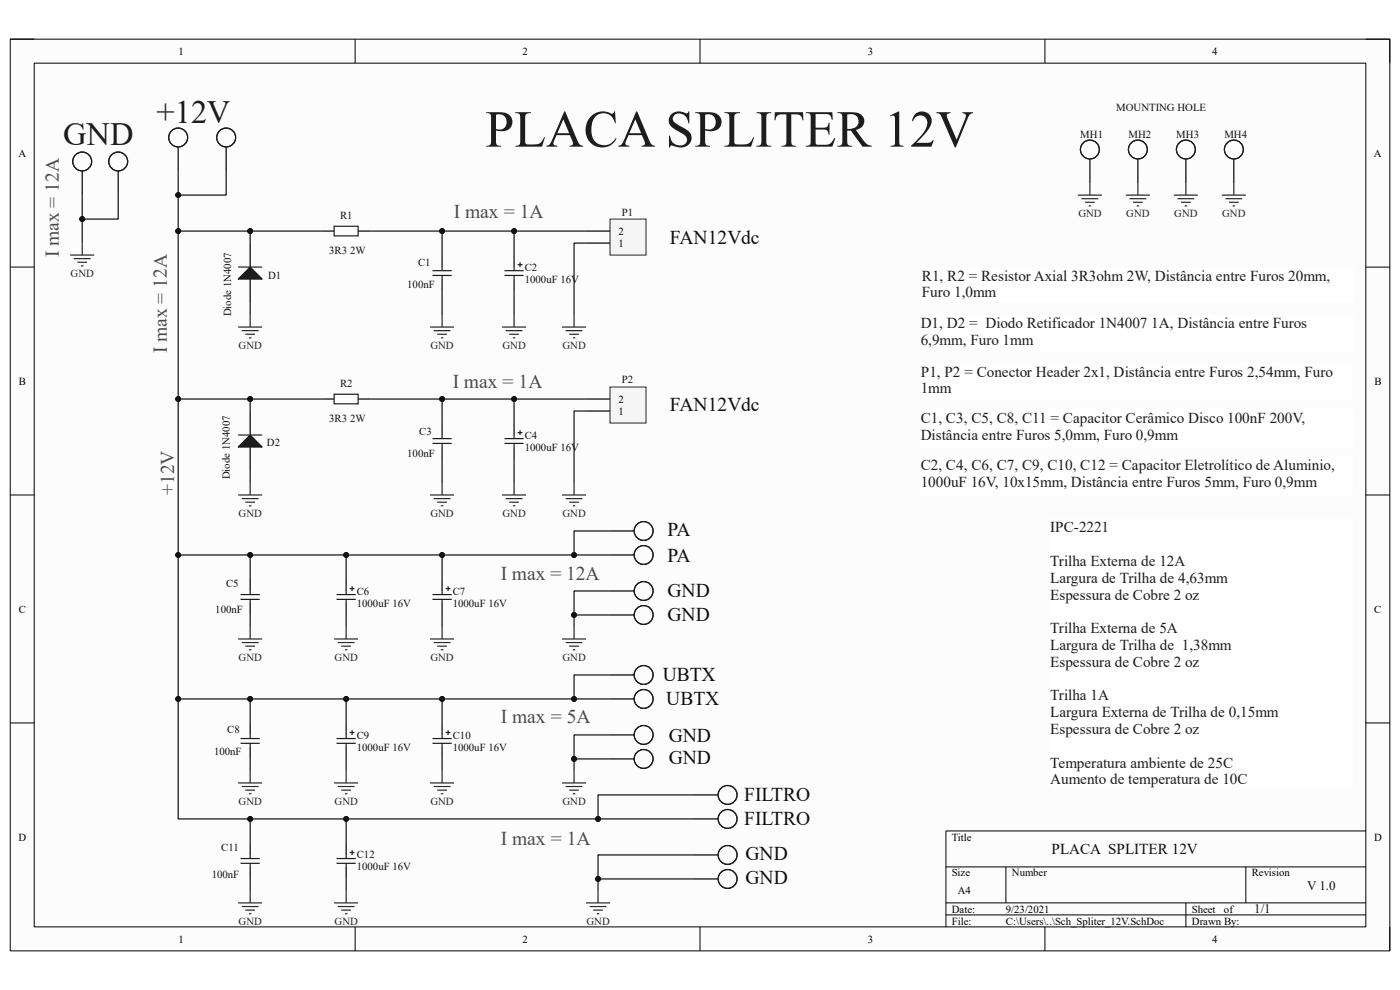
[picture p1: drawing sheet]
<svg xmlns="http://www.w3.org/2000/svg" width="297mm" height="210mm" viewBox="0 0 297 210" stroke-linecap="round" stroke-linejoin="round" font-family="sans-serif">
<path d="M2.2 8.3h292.7v193.4h-292.7z" fill-rule="evenodd" fill="#fcfcfc"/>
<path d="M2.2 8.3h292.7v193.4h-292.7z" fill="none" stroke="#000" stroke-width=".21"/>
<path d="M7.3 13.4h282.5v183.2h-282.5z" fill-rule="evenodd" fill="#fcfcfc"/>
<g fill="none" stroke="#000" stroke-width=".21">
<path d="M2.2 8.3h5.1M7.3 13.4h282.5v183.2h-282.5zM75.3 8.3v5.1M148.5 8.3v5.1M221.7 8.3v5.1M289.8 8.3h5.1v5.1M2.2 56.7h5.1M289.8 56.7h5.1M2.2 105h5.1M289.8 105h5.1M2.2 153.4h5.1M289.8 153.4h5.1"/>
<path d="M289.8 176.3h-89.1v20.3M75.3 196.6v5.1M148.5 196.6v5.1M200.7 183.9h89.1M200.7 191.5h89.1M200.7 194.1h89.1M213.4 183.9v7.6M221.7 196.6v5.1M251.6 191.5v5.1M264.3 183.9v7.6M294.9 196.6v5.1"/>
</g>
<path d="M53.1 87.2v5.1M53.1 94.8v5.1" fill="none" stroke="#000" stroke-width=".25"/>
<path d="M53.1 92.3l2.5 2.5h-5.1z" fill="#1c1c1c"/>
<path d="M50.5 92.3h5.1M53.1 92.3l2.5 2.5h-5.1z" fill="none" stroke="#1c1c1c" stroke-width=".25"/>
<path d="M129.4 46.5h7.7v7.6h-7.7z" fill-rule="evenodd" fill="#f5f5f5"/>
<path d="M129.4 46.5h7.7v7.6h-7.7z" fill="none" stroke="#262626" stroke-width=".21"/>
<path d="M124.3 51.6h5.1M124.3 49h5.1" fill="none" stroke="#000" stroke-width=".25"/>
<path d="M195.3 66.8h91.9v7.9h-91.9z" fill-rule="evenodd" fill="#fefefe"/>
<path d="M195.3 66.8h91.9v7.9h-91.9z" fill="none" stroke="#fefefe" stroke-width=".21"/>
<path d="M195.3 77h91.4v7.7h-91.4z" fill-rule="evenodd" fill="#fefefe"/>
<path d="M195.3 77h91.4v7.7h-91.4z" fill="none" stroke="#fefefe" stroke-width=".21"/>
<path d="M93.8 89.7v2.6M93.8 94.8v2.6M53.1 122.8v2.6M53.1 127.9v2.6" fill="none" stroke="#000" stroke-width=".25"/>
<path d="M91.8 93h4M91.8 94.1h4M93.8 92.3v.7M93.8 94.1v.7M51 126.1h4.1M51 127.2h4.1M53.1 125.4v.7M53.1 127.2v.7" fill="none" stroke="#1c1c1c" stroke-width=".25"/>
<path d="M195.3 86.9h91.9v7.9h-91.9z" fill-rule="evenodd" fill="#fefefe"/>
<path d="M195.3 86.9h91.9v7.9h-91.9z" fill="none" stroke="#fefefe" stroke-width=".21"/>
<path d="M195.3 96.9h91.7v8.1h-91.7z" fill-rule="evenodd" fill="#fefefe"/>
<path d="M195.3 96.9h91.7v8.1h-91.7z" fill="none" stroke="#fefefe" stroke-width=".21"/>
<path d="M231.2 33.8v5M241.4 33.8v5M251.6 33.8v5M261.8 33.8v5M53.1 51.6v5.1M53.1 59.2v5.1M93.8 54.1v2.6M93.8 59.2v2.5" fill="none" stroke="#000" stroke-width=".25"/>
<g fill="none" stroke="#1c1c1c" stroke-width=".25">
<path d="M91.8 57.4h4M91.8 58.4h4M93.8 56.7v.7M93.8 58.4v.8"/>
<circle cx="231.2" cy="31.7" r="2"/>
<circle cx="241.4" cy="31.7" r="2"/>
<circle cx="251.6" cy="31.7" r="2"/>
<circle cx="261.8" cy="31.7" r="2"/>
</g>
<g fill="none" stroke="#262626" stroke-width=".25">
<path d="M231.2 38.8v2.6M241.4 38.8v2.6M251.6 38.8v2.6M261.8 38.8v2.6M228.7 41.4h5.1M229.4 42.2h3.6M230.2 42.9h2M231 43.7h.5M238.9 41.4h5M239.6 42.2h3.6M240.4 42.9h2M241.2 43.7h.5"/>
<path d="M249 41.4h5.1M249.8 42.2h3.6M250.6 42.9h2M251.3 43.7h.5M259.2 41.4h5.1M260 42.2h3.5M260.7 42.9h2.1M261.5 43.7h.5"/>
</g>
<path d="M50.5 59.2l2.6-2.5 2.5 2.5z" fill="#1c1c1c"/>
<path d="M50.5 59.2l2.6-2.5 2.5 2.5zM50.5 56.7h5.1M70.9 48h5.1v2h-5.1zM107 57.4h4.1M107 58.4h4.1M109.1 56.7v.7M109.1 58.4v.8M109.8 56.1h1M110.3 55.6v1.1" fill="none" stroke="#1c1c1c" stroke-width=".25"/>
<path d="M68.3 49h2.6M76 49h2.5M109.1 54.1v2.6M109.1 59.2v2.5" fill="none" stroke="#000" stroke-width=".25"/>
<path d="M195.6 56.7h91.6v7.3h-91.6z" fill-rule="evenodd" fill="#fefefe"/>
<path d="M195.6 56.7h91.6v7.3h-91.6z" fill="none" stroke="#fefefe" stroke-width=".21"/>
<path d="M109.1 89.7v2.6M109.1 94.8v2.6" fill="none" stroke="#000" stroke-width=".25"/>
<path d="M107 93h4.1M107 94.1h4.1M109.1 92.3v.7M109.1 94.1v.7M109.8 91.8h1M110.3 91.3v1" fill="none" stroke="#1c1c1c" stroke-width=".25"/>
<path d="M129.4 82.1h7.7v7.6h-7.7z" fill-rule="evenodd" fill="#f5f5f5"/>
<path d="M129.4 82.1h7.7v7.6h-7.7z" fill="none" stroke="#262626" stroke-width=".21"/>
<g fill="none" stroke="#000" stroke-width=".25">
<path d="M17.4 36.3v5.1M37.8 31.2v5.1M68.3 84.6h2.6M76 84.6h2.5M124.3 87.2h5.1M124.3 84.7h5.1M129.4 117.7h5.1M73.4 122.8v2.6M73.4 127.9v2.6M93.8 122.8v2.6M93.8 127.9v2.6M129.4 125.4h5.1"/>
<path d="M53.1 153.4v2.5M53.1 158.5v2.5M73.4 153.4v2.5M73.4 158.5v2.5M93.8 153.4v2.5M93.8 158.5v2.5M129.4 148.3h5.1M129.4 155.9h5.1M53.1 178.8v2.6M73.4 178.8v2.6M147.2 173.7h5.1M53.1 183.9v2.6"/>
<path d="M73.4 183.9v2.6M147.2 181.4h5.1"/>
</g>
<g fill="none" stroke="#1c1c1c" stroke-width=".25">
<path d="M70.9 83.6h5.1v2.1h-5.1zM71.4 126.1h4.1M71.4 127.2h4.1M73.4 125.4v.7M73.4 127.2v.7M74.2 124.9h1M74.7 124.4v1M91.8 126.1h4M91.8 127.2h4M93.8 125.4v.7M93.8 127.2v.7M94.6 124.9h1"/>
<path d="M95.1 124.4v1M51 156.7h4.1M51 157.7h4.1M53.1 155.9v.8M53.1 157.7v.8M71.4 156.7h4.1M71.4 157.7h4.1M73.4 155.9v.8M73.4 157.7v.8M74.2 155.4h1M74.7 154.9v1M91.8 156.7h4"/>
<path d="M91.8 157.7h4M93.8 155.9v.8M93.8 157.7v.8M94.6 155.4h1M95.1 154.9v1M51 182.1h4.1M51 183.1h4.1M53.1 181.4v.7M53.1 183.1v.8M71.4 182.1h4.1M71.4 183.1h4.1M73.4 181.4v.7"/>
<path d="M73.4 183.1v.8M74.2 180.8h1M74.7 180.3v1.1"/>
<circle cx="17.4" cy="34.3" r="2"/>
<circle cx="37.8" cy="29.2" r="2"/>
<circle cx="136.5" cy="117.7" r="2"/>
<circle cx="136.5" cy="125.4" r="2"/>
<circle cx="136.5" cy="148.3" r="2"/>
<circle cx="136.5" cy="155.9" r="2"/>
<circle cx="154.4" cy="173.7" r="2"/>
<circle cx="154.4" cy="181.4" r="2"/>
</g>
<g fill="none" stroke="#262626" stroke-width=".25">
<path d="M14.9 54.1h5.1M15.7 54.9h3.5M16.4 55.6h2.1M17.2 56.4h.5M17.4 51.6v2.5M50.5 69.4h5.1M51.3 70.1h3.6M52.1 70.9h2M52.8 71.7h.5M53.1 66.8v2.6M91.2 69.4h5.1M92 70.1h3.6"/>
<path d="M92.8 70.9h2M93.5 71.7h.5M93.8 66.8v2.6M106.5 69.4h5.1M107.3 70.1h3.5M108 70.9h2.1M108.8 71.7h.5M109.1 66.8v2.6M119.2 69.4h5.1M120 70.1h3.6M120.8 70.9h2M121.5 71.7h.5"/>
<path d="M121.8 66.8v2.6M50.5 105h5.1M51.3 105.8h3.6M52.1 106.5h2M52.8 107.3h.5M53.1 102.5v2.5M91.2 105h5.1M92 105.8h3.6M92.8 106.5h2M93.5 107.3h.5M93.8 102.5v2.5M106.5 105h5.1"/>
<path d="M107.3 105.8h3.5M108 106.5h2.1M108.8 107.3h.5M109.1 102.5v2.5M119.2 105h5.1M120 105.8h3.6M120.8 106.5h2M121.5 107.3h.5M121.8 102.5v2.5M50.5 135.6h5.1M51.3 136.3h3.6M52.1 137.1h2"/>
<path d="M52.8 137.8h.5M53.1 133v2.6M70.9 135.6h5.1M71.6 136.3h3.6M72.4 137.1h2M73.2 137.8h.5M73.4 133v2.6M91.2 135.6h5.1M92 136.3h3.6M92.8 137.1h2M93.5 137.8h.5M93.8 133v2.6"/>
<path d="M119.2 135.6h5.1M120 136.3h3.6M120.8 137.1h2M121.5 137.8h.5M121.8 133v2.6M50.5 166.1h5.1M51.3 166.9h3.6M52.1 167.6h2M52.8 168.4h.5M53.1 163.5v2.6M70.9 166.1h5.1M71.6 166.9h3.6"/>
<path d="M72.4 167.6h2M73.2 168.4h.5M73.4 163.5v2.6M91.2 166.1h5.1M92 166.9h3.6M92.8 167.6h2M93.5 168.4h.5M93.8 163.5v2.6M119.2 166.1h5.1M120 166.9h3.6M120.8 167.6h2M121.5 168.4h.5"/>
<path d="M121.8 163.5v2.6M50.5 191.5h5.1M51.3 192.3h3.6M52.1 193.1h2M52.8 193.8h.5M53.1 189v2.5M70.9 191.5h5.1M71.6 192.3h3.6M72.4 193.1h2.1M73.2 193.8h.5M73.4 189v2.5M124.3 191.5h5.1"/>
<path d="M125.1 192.3h3.6M125.9 193.1h2M126.6 193.8h.5M126.9 189v2.5"/>
</g>
<path d="M222.8 110.1h64.2v57.3h-64.2z" fill-rule="evenodd" fill="#fefefe"/>
<path d="M222.8 110.1h64.2v57.3h-64.2z" fill="none" stroke="#fefefe" stroke-width=".21"/>
<path d="M25.1 36.3v5.1M48 31.2v5.1M129.4 112.6h5.1M129.4 130.5h5.1M129.4 143.2h5.1M129.4 161h5.1M147.2 168.6h5.1M147.2 186.5h5.1" fill="none" stroke="#000" stroke-width=".25"/>
<g fill="none" stroke="#1c1c1c" stroke-width=".25">
<circle cx="25.1" cy="34.3" r="2"/>
<circle cx="48" cy="29.2" r="2"/>
<circle cx="136.5" cy="112.6" r="2"/>
<circle cx="136.5" cy="130.5" r="2"/>
<circle cx="136.5" cy="143.2" r="2"/>
<circle cx="136.5" cy="161" r="2"/>
<circle cx="154.4" cy="168.6" r="2"/>
<circle cx="154.4" cy="186.5" r="2"/>
</g>
<path d="M109.1 49v5.1" fill="none" stroke="#0e0e0e" stroke-width=".25"/>
<circle cx="109.1" cy="49" r=".51" fill="#0e0e0e"/>
<circle cx="109.1" cy="49" r=".51" fill="none" stroke="#0e0e0e" stroke-width=".21"/>
<path d="M25.1 41.4v5.1h-7.7" fill="none" stroke="#0e0e0e" stroke-width=".25"/>
<circle cx="17.4" cy="46.5" r=".51" fill="#0e0e0e"/>
<circle cx="17.4" cy="46.5" r=".51" fill="none" stroke="#0e0e0e" stroke-width=".21"/>
<path d="M37.8 148.3v25.4h109.4" fill="none" stroke="#0e0e0e" stroke-width=".25"/>
<circle cx="37.8" cy="148.3" r=".51" fill="#0e0e0e"/>
<circle cx="37.8" cy="148.3" r=".51" fill="none" stroke="#0e0e0e" stroke-width=".21"/>
<circle cx="53.1" cy="173.7" r=".51" fill="#0e0e0e"/>
<circle cx="53.1" cy="173.7" r=".51" fill="none" stroke="#0e0e0e" stroke-width=".21"/>
<circle cx="73.4" cy="173.7" r=".51" fill="#0e0e0e"/>
<circle cx="73.4" cy="173.7" r=".51" fill="none" stroke="#0e0e0e" stroke-width=".21"/>
<circle cx="126.9" cy="173.7" r=".51" fill="#0e0e0e"/>
<circle cx="126.9" cy="173.7" r=".51" fill="none" stroke="#0e0e0e" stroke-width=".21"/>
<path d="M129.4 117.7h-91.6v30.6h91.6" fill="none" stroke="#0e0e0e" stroke-width=".25"/>
<circle cx="121.8" cy="117.7" r=".51" fill="#0e0e0e"/>
<circle cx="121.8" cy="117.7" r=".51" fill="none" stroke="#0e0e0e" stroke-width=".21"/>
<circle cx="93.8" cy="117.7" r=".51" fill="#0e0e0e"/>
<circle cx="93.8" cy="117.7" r=".51" fill="none" stroke="#0e0e0e" stroke-width=".21"/>
<circle cx="73.4" cy="117.7" r=".51" fill="#0e0e0e"/>
<circle cx="73.4" cy="117.7" r=".51" fill="none" stroke="#0e0e0e" stroke-width=".21"/>
<circle cx="53.1" cy="117.7" r=".51" fill="#0e0e0e"/>
<circle cx="53.1" cy="117.7" r=".51" fill="none" stroke="#0e0e0e" stroke-width=".21"/>
<circle cx="37.8" cy="117.7" r=".51" fill="#0e0e0e"/>
<circle cx="37.8" cy="117.7" r=".51" fill="none" stroke="#0e0e0e" stroke-width=".21"/>
<circle cx="37.8" cy="148.3" r=".51" fill="#0e0e0e"/>
<circle cx="37.8" cy="148.3" r=".51" fill="none" stroke="#0e0e0e" stroke-width=".21"/>
<circle cx="53.1" cy="148.3" r=".51" fill="#0e0e0e"/>
<circle cx="53.1" cy="148.3" r=".51" fill="none" stroke="#0e0e0e" stroke-width=".21"/>
<circle cx="73.4" cy="148.3" r=".51" fill="#0e0e0e"/>
<circle cx="73.4" cy="148.3" r=".51" fill="none" stroke="#0e0e0e" stroke-width=".21"/>
<circle cx="93.8" cy="148.3" r=".51" fill="#0e0e0e"/>
<circle cx="93.8" cy="148.3" r=".51" fill="none" stroke="#0e0e0e" stroke-width=".21"/>
<circle cx="121.8" cy="148.3" r=".51" fill="#0e0e0e"/>
<circle cx="121.8" cy="148.3" r=".51" fill="none" stroke="#0e0e0e" stroke-width=".21"/>
<path d="M68.3 49h-30.5v35.6h15.3" fill="none" stroke="#0e0e0e" stroke-width=".25"/>
<circle cx="53.1" cy="84.6" r=".51" fill="#0e0e0e"/>
<circle cx="53.1" cy="84.6" r=".51" fill="none" stroke="#0e0e0e" stroke-width=".21"/>
<circle cx="37.8" cy="84.6" r=".51" fill="#0e0e0e"/>
<circle cx="37.8" cy="84.6" r=".51" fill="none" stroke="#0e0e0e" stroke-width=".21"/>
<circle cx="37.8" cy="49" r=".51" fill="#0e0e0e"/>
<circle cx="37.8" cy="49" r=".51" fill="none" stroke="#0e0e0e" stroke-width=".21"/>
<circle cx="53.1" cy="49" r=".51" fill="#0e0e0e"/>
<circle cx="53.1" cy="49" r=".51" fill="none" stroke="#0e0e0e" stroke-width=".21"/>
<path d="M48 36.3v5.1h-10.2" fill="none" stroke="#0e0e0e" stroke-width=".25"/>
<circle cx="37.8" cy="41.4" r=".51" fill="#0e0e0e"/>
<circle cx="37.8" cy="41.4" r=".51" fill="none" stroke="#0e0e0e" stroke-width=".21"/>
<path d="M68.3 84.7h-15.2v2.5" fill="none" stroke="#0e0e0e" stroke-width=".25"/>
<circle cx="53.1" cy="84.6" r=".51" fill="#0e0e0e"/>
<circle cx="53.1" cy="84.6" r=".51" fill="none" stroke="#0e0e0e" stroke-width=".21"/>
<path d="M78.5 84.7h45.8" fill="none" stroke="#0e0e0e" stroke-width=".25"/>
<circle cx="109.1" cy="84.7" r=".51" fill="#0e0e0e"/>
<circle cx="109.1" cy="84.7" r=".51" fill="none" stroke="#0e0e0e" stroke-width=".21"/>
<circle cx="93.8" cy="84.7" r=".51" fill="#0e0e0e"/>
<circle cx="93.8" cy="84.7" r=".51" fill="none" stroke="#0e0e0e" stroke-width=".21"/>
<path d="M78.5 49h45.8" fill="none" stroke="#0e0e0e" stroke-width=".25"/>
<circle cx="93.8" cy="49" r=".51" fill="#0e0e0e"/>
<circle cx="93.8" cy="49" r=".51" fill="none" stroke="#0e0e0e" stroke-width=".21"/>
<circle cx="109.1" cy="49" r=".51" fill="#0e0e0e"/>
<circle cx="109.1" cy="49" r=".51" fill="none" stroke="#0e0e0e" stroke-width=".21"/>
<path d="M121.8 161h7.6" fill="none" stroke="#0e0e0e" stroke-width=".25"/>
<circle cx="121.8" cy="161" r=".51" fill="#0e0e0e"/>
<circle cx="121.8" cy="161" r=".51" fill="none" stroke="#0e0e0e" stroke-width=".21"/>
<path d="M129.4 155.9h-7.6v7.6" fill="none" stroke="#0e0e0e" stroke-width=".25"/>
<circle cx="121.8" cy="161" r=".51" fill="#0e0e0e"/>
<circle cx="121.8" cy="161" r=".51" fill="none" stroke="#0e0e0e" stroke-width=".21"/>
<path d="M129.4 143.2h-7.6v5.1" fill="none" stroke="#0e0e0e" stroke-width=".25"/>
<circle cx="121.8" cy="148.3" r=".51" fill="#0e0e0e"/>
<circle cx="121.8" cy="148.3" r=".51" fill="none" stroke="#0e0e0e" stroke-width=".21"/>
<path d="M121.8 130.5h7.6" fill="none" stroke="#0e0e0e" stroke-width=".25"/>
<circle cx="121.8" cy="130.5" r=".51" fill="#0e0e0e"/>
<circle cx="121.8" cy="130.5" r=".51" fill="none" stroke="#0e0e0e" stroke-width=".21"/>
<path d="M129.4 125.4h-7.6v7.6" fill="none" stroke="#0e0e0e" stroke-width=".25"/>
<circle cx="121.8" cy="130.5" r=".51" fill="#0e0e0e"/>
<circle cx="121.8" cy="130.5" r=".51" fill="none" stroke="#0e0e0e" stroke-width=".21"/>
<path d="M129.4 112.6h-7.6v5.1" fill="none" stroke="#0e0e0e" stroke-width=".25"/>
<circle cx="121.8" cy="117.7" r=".51" fill="#0e0e0e"/>
<circle cx="121.8" cy="117.7" r=".51" fill="none" stroke="#0e0e0e" stroke-width=".21"/>
<path d="M124.3 51.6h-2.5v15.2M124.3 87.2h-2.5v15.3M126.9 186.5h20.3" fill="none" stroke="#0e0e0e" stroke-width=".25"/>
<circle cx="126.9" cy="186.5" r=".51" fill="#0e0e0e"/>
<circle cx="126.9" cy="186.5" r=".51" fill="none" stroke="#0e0e0e" stroke-width=".21"/>
<path d="M147.2 181.4h-20.3v7.6" fill="none" stroke="#0e0e0e" stroke-width=".25"/>
<circle cx="126.9" cy="186.5" r=".51" fill="#0e0e0e"/>
<circle cx="126.9" cy="186.5" r=".51" fill="none" stroke="#0e0e0e" stroke-width=".21"/>
<path d="M147.2 168.6h-20.3v5.1" fill="none" stroke="#0e0e0e" stroke-width=".25"/>
<circle cx="126.9" cy="173.7" r=".51" fill="#0e0e0e"/>
<circle cx="126.9" cy="173.7" r=".51" fill="none" stroke="#0e0e0e" stroke-width=".21"/>
<path d="M17.4 41.4v10.2" fill="none" stroke="#0e0e0e" stroke-width=".25"/>
<circle cx="17.4" cy="46.5" r=".51" fill="#0e0e0e"/>
<circle cx="17.4" cy="46.5" r=".51" fill="none" stroke="#0e0e0e" stroke-width=".21"/>
<path d="M37.8 84.7v33" fill="none" stroke="#0e0e0e" stroke-width=".25"/>
<circle cx="37.8" cy="84.6" r=".51" fill="#0e0e0e"/>
<circle cx="37.8" cy="84.6" r=".51" fill="none" stroke="#0e0e0e" stroke-width=".21"/>
<circle cx="37.8" cy="117.7" r=".51" fill="#0e0e0e"/>
<circle cx="37.8" cy="117.7" r=".51" fill="none" stroke="#0e0e0e" stroke-width=".21"/>
<path d="M37.8 36.3v12.7" fill="none" stroke="#0e0e0e" stroke-width=".25"/>
<circle cx="37.8" cy="41.4" r=".51" fill="#0e0e0e"/>
<circle cx="37.8" cy="41.4" r=".51" fill="none" stroke="#0e0e0e" stroke-width=".21"/>
<circle cx="37.8" cy="49" r=".51" fill="#0e0e0e"/>
<circle cx="37.8" cy="49" r=".51" fill="none" stroke="#0e0e0e" stroke-width=".21"/>
<path d="M53.1 173.7v5.1M53.1 186.5v2.5" fill="none" stroke="#0e0e0e" stroke-width=".25"/>
<circle cx="53.1" cy="173.7" r=".51" fill="#0e0e0e"/>
<circle cx="53.1" cy="173.7" r=".51" fill="none" stroke="#0e0e0e" stroke-width=".21"/>
<path d="M53.1 148.3v5.1M53.1 161v2.5" fill="none" stroke="#0e0e0e" stroke-width=".25"/>
<circle cx="53.1" cy="148.3" r=".51" fill="#0e0e0e"/>
<circle cx="53.1" cy="148.3" r=".51" fill="none" stroke="#0e0e0e" stroke-width=".21"/>
<path d="M53.1 117.7v5.1M53.1 130.5v2.5" fill="none" stroke="#0e0e0e" stroke-width=".25"/>
<circle cx="53.1" cy="117.7" r=".51" fill="#0e0e0e"/>
<circle cx="53.1" cy="117.7" r=".51" fill="none" stroke="#0e0e0e" stroke-width=".21"/>
<path d="M53.1 49v2.6M53.1 64.3v2.5M53.1 99.9v2.6" fill="none" stroke="#0e0e0e" stroke-width=".25"/>
<circle cx="53.1" cy="49" r=".51" fill="#0e0e0e"/>
<circle cx="53.1" cy="49" r=".51" fill="none" stroke="#0e0e0e" stroke-width=".21"/>
<path d="M73.4 173.7v5.1M73.4 186.5v2.5" fill="none" stroke="#0e0e0e" stroke-width=".25"/>
<circle cx="73.4" cy="173.7" r=".51" fill="#0e0e0e"/>
<circle cx="73.4" cy="173.7" r=".51" fill="none" stroke="#0e0e0e" stroke-width=".21"/>
<path d="M73.4 148.3v5.1M73.4 161v2.5" fill="none" stroke="#0e0e0e" stroke-width=".25"/>
<circle cx="73.4" cy="148.3" r=".51" fill="#0e0e0e"/>
<circle cx="73.4" cy="148.3" r=".51" fill="none" stroke="#0e0e0e" stroke-width=".21"/>
<path d="M73.4 117.7v5.1M73.4 130.5v2.5" fill="none" stroke="#0e0e0e" stroke-width=".25"/>
<circle cx="73.4" cy="117.7" r=".51" fill="#0e0e0e"/>
<circle cx="73.4" cy="117.7" r=".51" fill="none" stroke="#0e0e0e" stroke-width=".21"/>
<path d="M93.8 148.3v5.1M93.8 161v2.5" fill="none" stroke="#0e0e0e" stroke-width=".25"/>
<circle cx="93.8" cy="148.3" r=".51" fill="#0e0e0e"/>
<circle cx="93.8" cy="148.3" r=".51" fill="none" stroke="#0e0e0e" stroke-width=".21"/>
<path d="M93.8 117.7v5.1M93.8 130.5v2.5" fill="none" stroke="#0e0e0e" stroke-width=".25"/>
<circle cx="93.8" cy="117.7" r=".51" fill="#0e0e0e"/>
<circle cx="93.8" cy="117.7" r=".51" fill="none" stroke="#0e0e0e" stroke-width=".21"/>
<path d="M93.8 84.7v5M93.8 97.4v5.1" fill="none" stroke="#0e0e0e" stroke-width=".25"/>
<circle cx="93.8" cy="84.7" r=".51" fill="#0e0e0e"/>
<circle cx="93.8" cy="84.7" r=".51" fill="none" stroke="#0e0e0e" stroke-width=".21"/>
<path d="M93.8 49v5.1M93.8 61.7v5.1" fill="none" stroke="#0e0e0e" stroke-width=".25"/>
<circle cx="93.8" cy="49" r=".51" fill="#0e0e0e"/>
<circle cx="93.8" cy="49" r=".51" fill="none" stroke="#0e0e0e" stroke-width=".21"/>
<path d="M109.1 84.7v5M109.1 97.4v5.1" fill="none" stroke="#0e0e0e" stroke-width=".25"/>
<circle cx="109.1" cy="84.7" r=".51" fill="#0e0e0e"/>
<circle cx="109.1" cy="84.7" r=".51" fill="none" stroke="#0e0e0e" stroke-width=".21"/>
<path d="M109.1 61.7v5.1" fill="none" stroke="#0e0e0e" stroke-width=".25"/>
<text font-size="11" fill="#1c1c1c" x="103" y="31.1">PLACA SPLITER 12V</text>
<g font-size="6.9" fill="#1c1c1c">
<text x="33.2" y="26.1">+12V</text>
<text x="13.4" y="30.7">GND</text>
</g>
<g font-size="4.1" fill="#4c4c4c">
<text x="96.3" y="46.3">I max = 1A</text>
<text x="12.5" y="54.6" transform="rotate(-90 12.5 54.6)">I max = 12A</text>
<text x="35.4" y="75" transform="rotate(-90 35.4 75)">I max = 12A</text>
<text x="96.1" y="82.2">I max = 1A</text>
<text x="36.9" y="105" transform="rotate(-90 36.9 105)">+12V</text>
<text x="106.3" y="122.9">I max = 12A</text>
<text x="106.3" y="153.5">I max = 5A</text>
<text x="106.3" y="179.2">I max = 1A</text>
</g>
<g font-size="4.1" fill="#0e0e0e">
<text x="142.1" y="51.7">FAN12Vdc</text>
<text x="142.1" y="87.3">FAN12Vdc</text>
<text x="141.6" y="113.8">PA</text>
<text x="141.6" y="119.1">PA</text>
<text x="141.6" y="126.7">GND</text>
<text x="141.6" y="131.8">GND</text>
<text x="140.6" y="144.6">UBTX</text>
<text x="141.4" y="149.6">UBTX</text>
<text x="141.9" y="157.3">GND</text>
<text x="141.9" y="162.1">GND</text>
<text x="157.9" y="170">FILTRO</text>
<text x="157.9" y="175.1">FILTRO</text>
<text x="158.2" y="182.5">GND</text>
<text x="158.2" y="187.6">GND</text>
</g>
<g font-size="3.2" fill="#1c1c1c">
<text x="195.6" y="59.5">R1, R2 = Resistor Axial 3R3ohm 2W, Distância entre Furos 20mm,</text>
<text x="195.6" y="63.1">Furo 1,0mm</text>
<text x="195.3" y="69.7">D1, D2 = Diodo Retificador 1N4007 1A, Distância entre Furos</text>
<text x="195.3" y="73.2">6,9mm, Furo 1mm</text>
<text x="195.3" y="79.9">P1, P2 = Conector Header 2x1, Distância entre Furos 2,54mm, Furo</text>
<text x="195.3" y="83.4">1mm</text>
<text x="195.3" y="89.8">C1, C3, C5, C8, C11 = Capacitor Cerâmico Disco 100nF 200V,</text>
<text x="195.3" y="93.3">Distância entre Furos 5,0mm, Furo 0,9mm</text>
<text x="195.3" y="99.7">C2, C4, C6, C7, C9, C10, C12 = Capacitor Eletrolítico de Aluminio,</text>
<text x="195.3" y="103.3">1000uF 16V, 10x15mm, Distância entre Furos 5mm, Furo 0,9mm</text>
<text x="222.8" y="112.9">IPC-2221</text>
<text x="222.8" y="120.1">Trilha Externa de 12A</text>
<text x="222.8" y="123.7">Largura de Trilha de 4,63mm</text>
<text x="222.8" y="127.2">Espessura de Cobre 2 oz</text>
<text x="222.8" y="134.3">Trilha Externa de 5A</text>
<text x="222.8" y="137.9">Largura de Trilha de 1,38mm</text>
<text x="222.8" y="141.5">Espessura de Cobre 2 oz</text>
<text x="222.8" y="148.6">Trilha 1A</text>
<text x="222.8" y="152.1">Largura Externa de Trilha de 0,15mm</text>
<text x="222.8" y="155.7">Espessura de Cobre 2 oz</text>
<text x="222.8" y="162.9">Temperatura ambiente de 25C</text>
<text x="222.8" y="166.4">Aumento de temperatura de 10C</text>
</g>
<text font-size="3.2" fill="#0e0e0e" x="223.1" y="181.1">PLACA SPLITER 12V</text>
<g font-size="2.8" fill="#0e0e0e">
<text x="277.3" y="188.9">V 1.0</text>
<text x="266.1" y="193.7">1/1</text>
</g>
<g font-size="2.3">
<text x="37.9" y="11.6">1</text>
<text x="110.9" y="11.6">2</text>
<text x="184.1" y="11.6">3</text>
<text x="257.2" y="11.6">4</text>
<text x="3.9" y="33.2">A</text>
<text x="291.5" y="33.2">A</text>
<text x="131.2" y="52.3">1</text>
<text x="131.2" y="49.8">2</text>
<text x="4" y="81.6">B</text>
<text x="291.6" y="81.6">B</text>
<text x="131.2" y="88">1</text>
<text x="131.2" y="85.4">2</text>
<text x="4" y="130">C</text>
<text x="291.5" y="130">C</text>
<text x="3.9" y="178.3">D</text>
<text x="201.9" y="178.3">Title</text>
<text x="291.5" y="178.3">D</text>
<text x="201.9" y="185.9">Size</text>
<text x="214.7" y="185.9">Number</text>
<text x="265.5" y="185.9">Revision</text>
<text x="203.2" y="189.7">A4</text>
<text x="201.9" y="193.6">Date:</text>
<text x="201.9" y="196.1">File:</text>
<text x="213.4" y="193.6">9/23/2021</text>
<text x="213.4" y="196.1">C:\Users\..\Sch_Spliter_12V.SchDoc</text>
<text x="252.9" y="193.6">Sheet</text>
<text x="252.9" y="196.1">Drawn By:</text>
<text x="259.7" y="193.6">of</text>
<text x="37.9" y="199.9">1</text>
<text x="110.9" y="199.9">2</text>
<text x="184.1" y="199.9">3</text>
<text x="257.2" y="199.9">4</text>
</g>
<g font-size="2.3" fill="#0e0e0e">
<text x="236.8" y="23.6">MOUNTING HOLE</text>
<text x="229.2" y="29.2">MH1</text>
<text x="239.4" y="29.2">MH2</text>
<text x="249.6" y="29.2">MH3</text>
<text x="259.8" y="29.2">MH4</text>
<text x="72.1" y="46.5">R1</text>
<text x="132" y="45.7">P1</text>
<text x="69.8" y="53.8">3R3 2W</text>
<text x="56.9" y="59.2">D1</text>
<text x="88.7" y="56.4">C1</text>
<text x="111.3" y="59.9">1000uF 16V</text>
<text x="111.3" y="57.4">C2</text>
<text x="86.4" y="61">100nF</text>
<text x="49" y="67.1" transform="rotate(-90 49 67.1)">Diode 1N4007</text>
<text x="72.1" y="82.1">R2</text>
<text x="132" y="81.3">P2</text>
<text x="69.8" y="89.5">3R3 2W</text>
<text x="56.6" y="94.6">D2</text>
<text x="88.9" y="92.3">C3</text>
<text x="111.3" y="95.6">1000uF 16V</text>
<text x="111.3" y="93">C4</text>
<text x="48.8" y="101.7" transform="rotate(-90 48.8 101.7)">Diode 1N4007</text>
<text x="86.4" y="96.9">100nF</text>
<text x="48" y="124.6">C5</text>
<text x="45.7" y="130">100nF</text>
<text x="75.7" y="128.7">1000uF 16V</text>
<text x="75.7" y="126.2">C6</text>
<text x="96.1" y="128.7">1000uF 16V</text>
<text x="96.1" y="126.2">C7</text>
<text x="48.2" y="155.4">C8</text>
<text x="45.4" y="160.2">100nF</text>
<text x="75.7" y="159.2">1000uF 16V</text>
<text x="75.7" y="156.7">C9</text>
<text x="96.1" y="159.2">1000uF 16V</text>
<text x="96.1" y="156.7">C10</text>
<text x="46.9" y="180.6">C11</text>
<text x="75.7" y="184.7">1000uF 16V</text>
<text x="75.7" y="182.1">C12</text>
<text x="44.9" y="186.2">100nF</text>
</g>
<g font-size="2.3" fill="#262626">
<text x="228.8" y="46">GND</text>
<text x="238.9" y="46">GND</text>
<text x="249.1" y="46">GND</text>
<text x="259.3" y="46">GND</text>
<text x="15" y="58.7">GND</text>
<text x="50.6" y="74">GND</text>
<text x="91.3" y="74">GND</text>
<text x="106.6" y="74">GND</text>
<text x="119.3" y="74">GND</text>
<text x="50.6" y="109.6">GND</text>
<text x="91.3" y="109.6">GND</text>
<text x="106.6" y="109.6">GND</text>
<text x="119.3" y="109.6">GND</text>
<text x="50.6" y="140.1">GND</text>
<text x="71" y="140.1">GND</text>
<text x="91.3" y="140.1">GND</text>
<text x="119.3" y="140.1">GND</text>
<text x="50.6" y="170.7">GND</text>
<text x="71" y="170.7">GND</text>
<text x="91.3" y="170.7">GND</text>
<text x="119.3" y="170.7">GND</text>
<text x="50.6" y="196.1">GND</text>
<text x="71" y="196.1">GND</text>
<text x="124.4" y="196.1">GND</text>
</g>
</svg>
